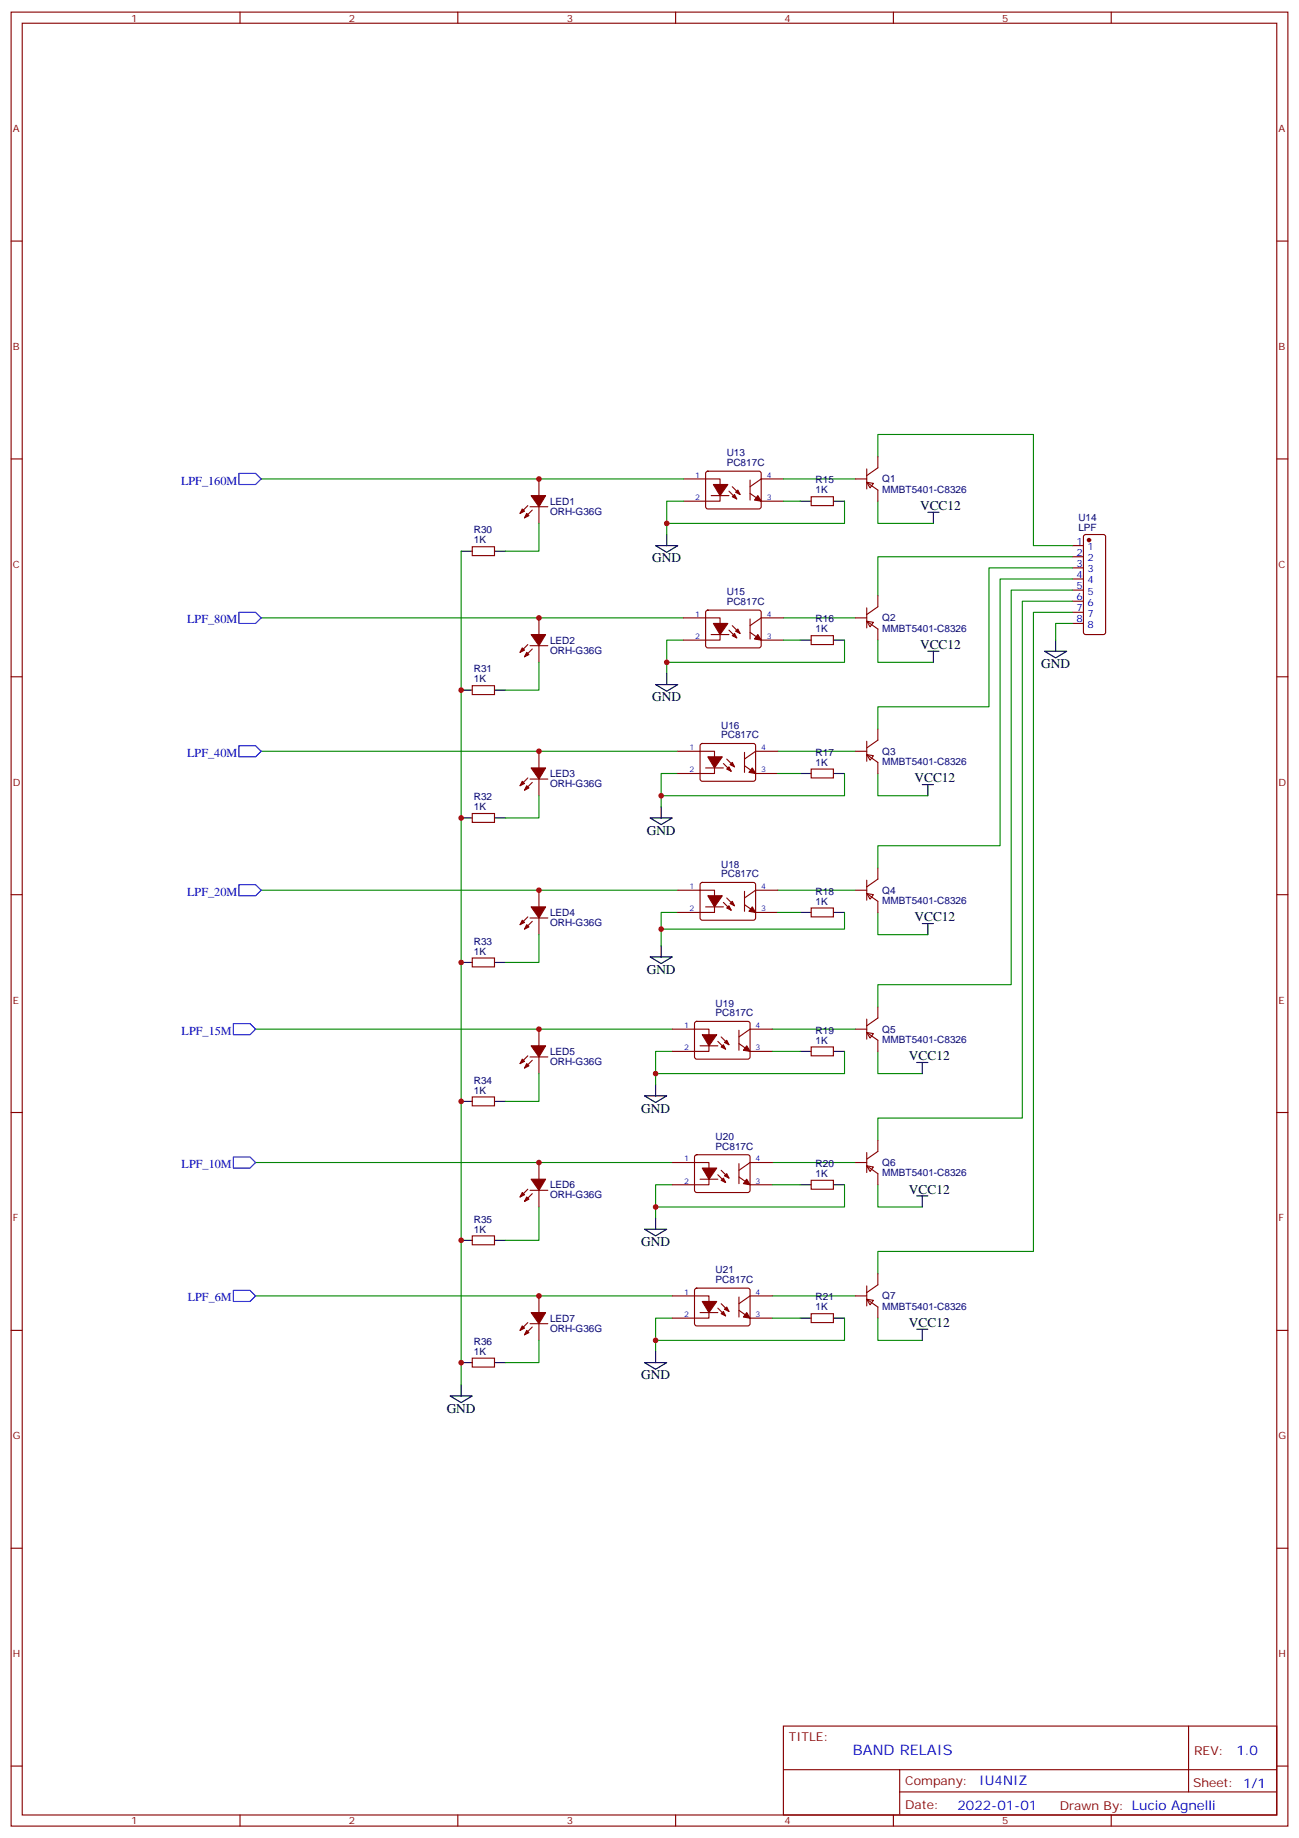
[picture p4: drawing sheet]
<svg xmlns="http://www.w3.org/2000/svg" width="412mm" height="583mm" viewBox="0 0 412 583" stroke-linecap="round" stroke-linejoin="round" font-family="sans-serif">
<g fill="none" stroke="#870000" stroke-width=".35">
<path d="M3.5 3.8h405.4v575.8h-405.4zM7.1 7.4h398.2v568.7h-398.2zM76.2 3.8v3.6M145.3 3.8v3.6M214.5 3.8v3.6M283.6 3.8v3.6M352.8 3.8v3.6M3.5 76.5h3.6M405.3 76.5h3.6M3.5 145.7h3.6M171.1 152v5.3M217 152h11.6v7.1h-11.6"/>
<path d="M224.2 149.7l.5-.2 16.5 .1 .5 .6-.1 10.9-.7 .4h-16.5l-.4-.7v-10.6zM225.8 157.3h5.6M231.4 155.9l2.5 2.5M232.5 154.5l2.4 2.5M238.1 156.6l3.6 2.5h7M238.1 152.4v6.3M248.7 152h-7l-3.6 2.5M257.5 157.7h7.1v2.8h-7.1zM271.6 152h3.6M275.2 153.1l2.1 .3-1.1 1.4zM275.2 148.8v6.4M275.2 153.1l3.5 2.4v3.6"/>
<path d="M278.7 145v3.5l-3.5 2.5M405.3 145.7h3.6M149.9 173.5h7.1v2.9h-7.1zM167.6 160.5l-2.5 2.4M168.3 160.8h5.6M169 161.9l-2.5 2.5M171.1 160.8v5.3M340.4 173.2h3.6M340.4 176.7h3.6M344.2 169.9l.5-.2h5.6l.5 .2 .2 .5v30.3l-.2 .5-.5 .2h-5.6l-.5-.2-.2-.5v-30.3zM171.1 196.1v5.3M217 196.1h11.6v7.1h-11.6"/>
<path d="M224.2 193.8l.5-.2 16.5 .1 .5 .6-.1 10.9-.7 .4h-16.5l-.4-.7v-10.6zM231.4 200l2.5 2.5M232.5 198.6l2.4 2.4M238.1 196.5v6.3M248.7 196.1h-7l-3.6 2.5M271.6 196.1h3.6M275.2 197.2l2.1 .3-1.1 1.4zM275.2 192.9v6.4M275.2 197.2l3.5 2.4v3.6M278.7 189.1v3.5l-3.5 2.5M340.4 180.2h3.6M340.4 183.8h3.6"/>
<path d="M340.4 187.3h3.6M340.4 190.8h3.6M340.4 194.3h3.6M340.4 197.9h3.6M3.5 214.8h3.6M149.9 217.6h7.1v2.9h-7.1zM167.6 204.6l-2.5 2.4M168.3 204.9h5.6M169 206l-2.5 2.5M171.1 204.9v5.3M225.8 201.4h5.6M238.1 200.7l3.6 2.5h7"/>
<path d="M257.5 201.8h7.1v2.8h-7.1zM405.3 214.8h3.6M171.1 238.4v5.3M215.2 238.4h11.6v7.1h-11.6M222.5 236.2l.5-.2h16.5l.4 .7-.1 10.8-.6 .5-16.5-.1-.5-.6v-10.6zM236.4 238.8v6.3M246.9 238.4h-7l-3.5 2.5M271.6 238.4h3.6M275.2 239.5l2.1 .4-1.1 1.4zM275.2 235.3v6.3M275.2 239.5l3.5 2.5v3.5M278.7 231.4v3.5l-3.5 2.5"/>
<path d="M149.9 258.2h7.1v2.8h-7.1zM167.6 246.9l-2.5 2.5M168.3 247.3h5.6M169 248.3l-2.5 2.5M171.1 247.3v5.3M224 243.7h5.7M229.7 242.3l2.4 2.5M230.7 240.9l2.5 2.5M236.4 243l3.5 2.5h7M257.5 244.1h7.1v2.8h-7.1zM275.2 279.4v6.3M278.7 275.5v3.5l-3.5 2.5"/>
<path d="M3.5 284h3.6M167.6 291l-2.5 2.5M168.3 291.4h5.6M169 292.4l-2.5 2.5M171.1 282.5v5.3M171.1 291.4v5.3M215.2 282.5h11.6v7.1h-11.6M222.5 280.3l.5-.2h16.5l.4 .7-.1 10.8-.6 .5-16.5-.1-.5-.6v-10.6zM224 287.8h5.7M229.7 286.4l2.4 2.5M230.7 285l2.5 2.5M236.4 282.9v6.3"/>
<path d="M236.4 287.1l3.5 2.5h7M246.9 282.5h-7l-3.5 2.5M257.5 288.2h7.1v2.8h-7.1zM271.6 282.5h3.6M275.2 283.6l2.1 .4-1.1 1.4zM275.2 283.6l3.5 2.5v3.5M405.3 284h3.6M149.9 304.1h7.1v2.8h-7.1zM278.7 319.6v3.5l-3.5 2.5M167.6 335.1l-2.5 2.5M168.3 335.5h5.6M169 336.5l-2.5 2.5"/>
<path d="M171.1 326.6v5.3M171.1 335.5v5.2M213.4 326.6h11.7v7.1h-11.7M220.7 324.4l.5-.2h16.5l.4 .7v10.8l-.7 .5-16.5-.1-.4-.6v-10.6zM222.2 331.9h5.7M227.9 330.5l2.5 2.5M229 329.1l2.4 2.5M234.6 331.2l3.5 2.5h7.1M234.6 327v6.3M245.2 326.6h-7.1l-3.5 2.5M257.5 332.3h7.1v2.8h-7.1zM271.6 326.6h3.6"/>
<path d="M275.2 327.7l2.1 .3-1.1 1.5zM275.2 323.5v6.3M275.2 327.7l3.5 2.5v3.5M3.5 353.1h3.6M149.9 348.2h7.1v2.8h-7.1zM405.3 353.1h3.6M167.6 377.4l-2.5 2.5M168.3 377.8h5.6M169 378.8l-2.5 2.5M171.1 369v5.3M171.1 377.8v5.3M213.4 369h11.7v7h-11.7"/>
<path d="M220.7 366.7l.5-.2 16.5 .1 .4 .6v10.9l-.7 .4-16.5-.1-.4-.6v-10.6zM222.2 374.3h5.7M227.9 372.9l2.5 2.4M229 371.4l2.4 2.5M234.6 369.3v6.4M234.6 373.6l3.5 2.4h7.1M245.2 369h-7.1l-3.5 2.4M257.5 374.6h7.1v2.8h-7.1zM271.6 369h3.6M275.2 370l2.1 .4-1.1 1.4zM275.2 365.8v6.3M275.2 370l3.5 2.5v3.5"/>
<path d="M278.7 361.9v3.5l-3.5 2.5M149.9 392.3h7.1v2.8h-7.1zM167.6 419.8l-2.5 2.4M171.1 411.3v5.3M213.4 411.3h11.7v7.1h-11.7M220.7 409l.5-.2 16.5 .1 .4 .6v10.9l-.7 .4h-16.5l-.4-.7v-10.6zM222.2 416.6h5.7M227.9 415.2l2.5 2.5M229 413.8l2.4 2.4M234.6 411.7v6.3M234.6 415.9l3.5 2.5h7.1M245.2 411.3h-7.1l-3.5 2.5"/>
<path d="M257.5 416.9h7.1v2.9h-7.1zM271.6 411.3h3.6M275.2 412.4l2.1 .3-1.1 1.4zM275.2 408.1v6.4M275.2 412.4l3.5 2.4v3.6M278.7 404.2v3.6l-3.5 2.4M3.5 422.2h3.6M149.9 431.1h7.1v2.8h-7.1zM168.3 420.1h5.6M169 421.2l-2.5 2.5M171.1 420.1v5.3M405.3 422.2h3.6"/>
<path d="M3.5 491.4h3.6M405.3 491.4h3.6M248.7 547.8h156.6v28.3h-156.6zM377.3 547.9v20.8M3.5 560.5h3.6M76.2 576.1v3.5M145.3 576.1v3.5M214.5 576.1v3.5M248.7 561.7h156.5M283.6 576.1v3.5M285.6 568.7h119.6M285.6 561.7v14.1"/>
<path d="M352.8 576.1v3.5M405.3 560.5h3.6"/>
</g>
<g fill="#870000" stroke="#870000" stroke-width=".35">
<path d="M240.6 157.3l1.1 1.8-2.2-.4z"/>
<path d="M232.5 157.7l.7-.7 .7 1.4z"/>
<path d="M233.5 156.2l.7-.7 .7 1.5z"/>
<path d="M226.5 153.8h4.6l-2.5 3.5z"/>
<path d="M240.6 201.4l1.1 1.8-2.2-.4z"/>
<path d="M232.5 201.8l.7-.8 .7 1.5z"/>
<path d="M233.5 200.3l.7-.7 .7 1.4z"/>
<path d="M226.5 197.9h4.6l-2.5 3.5z"/>
<path d="M238.8 243.7l1.1 1.8-2.1-.4z"/>
<path d="M230.7 244.1l.7-.7 .7 1.4z"/>
<path d="M231.8 242.7l.7-.7 .7 1.4z"/>
<path d="M224.7 240.2h4.6l-2.5 3.5z"/>
<path d="M238.8 287.8l1.1 1.8-2.1-.4z"/>
<path d="M230.7 288.2l.7-.7 .7 1.4z"/>
<path d="M232.5 286.1l.7 1.4-1.4-.7z"/>
<path d="M224.7 284.3h4.6l-2.5 3.5z"/>
<path d="M237.1 331.9l1 1.8-2.1-.4z"/>
<path d="M229 332.3l.7-.7 .7 1.4z"/>
<path d="M230 330.9l.7-.7 .7 1.4z"/>
<path d="M223 328.4h4.5l-2.4 3.5z"/>
<path d="M237.1 374.3l1 1.7-2.1-.3z"/>
<path d="M229 374.6l.7-.7 .7 1.4z"/>
<path d="M230 373.2l.7-.7 .7 1.4z"/>
<path d="M223 370.7h4.5l-2.4 3.6z"/>
<path d="M237.1 416.6l1 1.8-2.1-.4z"/>
<path d="M229 416.9l.7-.7 .7 1.5z"/>
<path d="M230 415.5l.7-.7 .7 1.4z"/>
<path d="M223 413.1h4.5l-2.4 3.5z"/>
<path d="M167.2 162.9l.7 .8-1.4 .7z"/>
<path d="M165.8 161.5l.7 .7-1.4 .7z"/>
<path d="M168.6 157.3h4.6l-2.1 3.5z"/>
<path d="M167.2 207l.7 .8-1.4 .7z"/>
<path d="M165.8 205.6l.7 .7-1.4 .7z"/>
<path d="M168.6 201.4h4.6l-2.1 3.5z"/>
<path d="M167.2 249.4l.7 .7-1.4 .7z"/>
<path d="M165.8 248l.7 .7-1.4 .7z"/>
<path d="M168.6 243.7h4.6l-2.1 3.6z"/>
<path d="M167.2 293.5l.7 .7-1.4 .7z"/>
<path d="M165.8 292.1l.7 .7-1.4 .7z"/>
<path d="M168.6 287.8h4.6l-2.1 3.6z"/>
<path d="M167.2 337.6l.7 .7-1.4 .7z"/>
<path d="M165.8 336.2l.7 .7-1.4 .7z"/>
<path d="M168.6 331.9h4.6l-2.1 3.6z"/>
<path d="M167.2 379.9l.7 .7-1.4 .7z"/>
<path d="M165.8 378.5l.7 .7-1.4 .7z"/>
<path d="M168.6 374.3h4.6l-2.1 3.5z"/>
<path d="M167.2 422.2l.7 .7-1.4 .8z"/>
<path d="M165.8 420.8l.7 .7-1.4 .7z"/>
<path d="M168.6 416.6h4.6l-2.1 3.5z"/>
<circle cx="345.7" cy="171.4" r=".53"/>
</g>
<g fill="none" stroke="#000" stroke-width=".35">
<path d="M254 159.1h3.5M264.6 159.1h3.5M146.4 174.9h3.5M157 174.9h3.5M208.1 173.2h7.1l-3.5 2.1zM211.7 169.7v3.5M294.6 162.6h3.5M296.3 162.6v3.5M146.4 219h3.5M157 219h3.5M208.1 217.3h7.1l-3.5 2.1zM211.7 213.7v3.6"/>
<path d="M254 203.2h3.5M264.6 203.2h3.5M294.6 206.7h3.5M296.3 206.7v3.5M331.6 206.7h7.1l-3.6 2.1zM335.1 203.2v3.5M146.4 259.6h3.5M157 259.6h3.5M206.4 259.6h7l-3.5 2.1zM209.9 256.1v3.5M254 245.5h3.5M264.6 245.5h3.5"/>
<path d="M292.8 249h3.5M294.6 249v3.6M254 289.6h3.5M264.6 289.6h3.5M292.8 293.1h3.5M294.6 293.1v3.6M146.4 305.5h3.5M157 305.5h3.5M206.4 303.7h7l-3.5 2.1zM209.9 300.2v3.5M254 333.7h3.5M264.6 333.7h3.5"/>
<path d="M291 337.2h3.6M292.8 337.2v3.5M146.4 349.6h3.5M157 349.6h3.5M204.6 347.8h7.1l-3.6 2.1zM208.1 344.3v3.5M254 376h3.5M264.6 376h3.5M291 379.6h3.6M292.8 379.6v3.5M146.4 393.7h3.5M157 393.7h3.5"/>
<path d="M204.6 390.1h7.1l-3.6 2.2zM208.1 386.6v3.5M254 418.4h3.5M264.6 418.4h3.5M146.4 432.5h3.5M146.4 439.5v3.6M157 432.5h3.5M204.6 432.5h7.1l-3.6 2.1zM208.1 428.9v3.6M291 421.9h3.6M292.8 421.9v3.5M142.9 443.1h7l-3.5 2.1z"/>
</g>
<g fill="none" stroke="#008700" stroke-width=".35">
<path d="M82.9 152h134.1M217 159.1h-5.3v10.6M248.7 152h22.9M248.7 159.1h5.3M268.1 159.1v7h-56.4M278.7 159.1v7h17.6M278.7 145v-7.1h49.4v35.3h12.3M146.4 174.9v264.6M171.1 166.1v8.8h-10.6M340.4 176.7h-61.7v12.4M82.9 196.1h134.1M248.7 196.1h22.9"/>
<path d="M340.4 180.2h-26.4v44.1h-35.3v7.1M340.4 183.8h-22.9v84.6h-38.8v7.1M340.4 187.3h-19.4v125.2h-42.3v7.1M340.4 190.8h-15.8v164.1h-45.9v7M340.4 194.3h-12.3v202.9h-49.4v7M340.4 197.9h-5.3v5.3M171.1 210.2v8.8h-10.6M217 203.2h-5.3v10.5M248.7 203.2h5.3M268.1 203.2v7h-56.4M278.7 203.2v7h17.6M82.9 238.4h132.3"/>
<path d="M246.9 238.4h24.7M171.1 252.6v7h-10.6M215.2 245.5h-5.3v10.6M246.9 245.5h7.1M268.1 245.5v7.1h-58.2M278.7 245.5v7.1h15.9M82.9 282.5h132.3M171.1 296.7v8.8h-10.6M215.2 289.6h-5.3v10.6M246.9 282.5h24.7M246.9 289.6h7.1M268.1 289.6v5.3h-58.2"/>
<path d="M278.7 289.6v7.1h15.9M81.1 326.6h132.3M213.4 333.7h-5.3v10.6M245.2 326.6h26.4M245.2 333.7h8.8M268.1 333.7v7h-60M278.7 333.7v7h14.1M171.1 340.7v8.9h-10.6M81.1 369h132.3M213.4 376h-5.3v10.6M245.2 369h26.4M245.2 376h8.8"/>
<path d="M268.1 376v7.1h-60M278.7 376v7.1h14.1M171.1 383.1v10.6h-10.6M81.1 411.3h132.3M213.4 418.4h-5.3v10.5M245.2 411.3h26.4M245.2 418.4h8.8M268.1 418.4v7h-60M278.7 418.4v7h14.1M171.1 425.4v7.1h-10.6"/>
</g>
<path d="M75.8 150.2h5.3l1.8 1.8-1.8 1.8h-5.3zM75.8 194.3h5.3l1.8 1.8-1.8 1.8h-5.3zM75.8 236.7h5.3l1.8 1.7-1.8 1.8h-5.3zM75.8 280.8h5.3l1.8 1.7-1.8 1.8h-5.3zM74.1 324.9h5.3l1.7 1.7-1.7 1.8h-5.3zM74.1 367.2h5.3l1.7 1.8-1.7 1.7h-5.3zM74.1 409.5h5.3l1.7 1.8-1.7 1.8h-5.3z" fill="none" stroke="#00f" stroke-width=".35"/>
<g fill="#c00">
<circle cx="208.1" cy="383.1" r=".88"/>
<circle cx="208.1" cy="425.4" r=".88"/>
<circle cx="209.9" cy="294.9" r=".88"/>
<circle cx="208.1" cy="340.7" r=".88"/>
<circle cx="211.7" cy="210.2" r=".88"/>
<circle cx="209.9" cy="252.6" r=".88"/>
<circle cx="211.7" cy="166.1" r=".88"/>
<circle cx="171.1" cy="152" r=".88"/>
<circle cx="171.1" cy="196.1" r=".88"/>
<circle cx="171.1" cy="238.4" r=".88"/>
<circle cx="171.1" cy="282.5" r=".88"/>
<circle cx="171.1" cy="369" r=".88"/>
<circle cx="171.1" cy="411.3" r=".88"/>
<circle cx="171.1" cy="326.6" r=".88"/>
<circle cx="146.4" cy="219" r=".88"/>
<circle cx="146.4" cy="259.6" r=".88"/>
<circle cx="146.4" cy="305.5" r=".88"/>
<circle cx="146.4" cy="349.6" r=".88"/>
<circle cx="146.4" cy="393.7" r=".88"/>
<circle cx="146.4" cy="432.5" r=".88"/>
</g>
<text font-size="4.6" fill="#00f" x="270.8" y="556.9">BAND RELAIS</text>
<g font-size="4.2">
<text x="292.1" y="161.9">VCC12</text>
<text x="207.1" y="178.5">GND</text>
<text x="292.1" y="206">VCC12</text>
<text x="330.6" y="212">GND</text>
<text x="207.1" y="222.6">GND</text>
<text x="290.3" y="248.3">VCC12</text>
<text x="205.3" y="264.9">GND</text>
<text x="290.3" y="292.4">VCC12</text>
<text x="205.3" y="309">GND</text>
<text x="288.6" y="336.5">VCC12</text>
<text x="203.6" y="353.1">GND</text>
<text x="288.6" y="378.8">VCC12</text>
<text x="203.6" y="395.4">GND</text>
<text x="288.6" y="421.2">VCC12</text>
<text x="203.6" y="437.8">GND</text>
<text x="141.8" y="448.3">GND</text>
</g>
<g font-size="4.2" fill="#00f">
<text x="392.5" y="557.1">1.0</text>
<text x="310.9" y="566.7">IU4NIZ</text>
<text x="304" y="574.5">2022-01-01</text>
</g>
<g font-size="3.9" fill="#00f">
<text x="57.5" y="153.8">LPF_160M</text>
<text x="59.4" y="197.9">LPF_80M</text>
<text x="59.4" y="240.2">LPF_40M</text>
<text x="59.4" y="284.3">LPF_20M</text>
<text x="57.6" y="328.4">LPF_15M</text>
<text x="57.6" y="370.7">LPF_10M</text>
<text x="59.6" y="413.1">LPF_6M</text>
</g>
<g font-size="3.9" fill="#800">
<text x="250.5" y="552.4">TITLE:</text>
<text x="379.1" y="557.1">REV:</text>
<text x="287.4" y="566.6">Company:</text>
<text x="378.7" y="567.2">Sheet: 1/1</text>
<text x="287.4" y="574.3">Date:</text>
<text x="336.4" y="574.4">Drawn By: Lucio Agnelli</text>
</g>
<g font-size="3.2" fill="#800">
<text x="41.6" y="6.8">1</text>
<text x="110.8" y="6.8">2</text>
<text x="179.9" y="6.8">3</text>
<text x="249.1" y="6.8">4</text>
<text x="318.2" y="6.8">5</text>
<text x="4.1" y="41.9">A</text>
<text x="405.9" y="41.9">A</text>
<text x="4.1" y="111.1">B</text>
<text x="405.9" y="111.1">B</text>
<text x="4.1" y="180.2">C</text>
<text x="405.9" y="180.2">C</text>
<text x="4.1" y="249.4">D</text>
<text x="405.9" y="249.4">D</text>
<text x="4.1" y="318.5">E</text>
<text x="405.9" y="318.5">E</text>
<text x="4.1" y="387.7">F</text>
<text x="405.9" y="387.7">F</text>
<text x="4.1" y="456.8">G</text>
<text x="405.9" y="456.8">G</text>
<text x="4.1" y="526">H</text>
<text x="405.9" y="526">H</text>
<text x="41.6" y="579">1</text>
<text x="110.8" y="579">2</text>
<text x="179.9" y="579">3</text>
<text x="249.1" y="579">4</text>
<text x="318.2" y="579">5</text>
</g>
<g font-size="3.2" fill="#000080">
<text x="230.7" y="148">PC817C</text>
<text x="230.7" y="144.8">U13</text>
<text x="258.9" y="153.4">R15</text>
<text x="280.1" y="153.1">Q1</text>
<text x="174.6" y="160.2">LED1</text>
<text x="258.9" y="156.6">1K</text>
<text x="280.1" y="156.3">MMBT5401-C8326</text>
<text x="174.6" y="163.4">ORH-G36G</text>
<text x="342.3" y="165.4">U14</text>
<text x="150.4" y="172.5">1K</text>
<text x="150.4" y="169.3">R30</text>
<text x="342.3" y="168.6">LPF</text>
<text x="230.7" y="188.9">U15</text>
<text x="230.7" y="192.1">PC817C</text>
<text x="258.9" y="197.5">R16</text>
<text x="280.1" y="197.2">Q2</text>
<text x="258.9" y="200.7">1K</text>
<text x="280.1" y="200.4">MMBT5401-C8326</text>
<text x="174.6" y="207.5">ORH-G36G</text>
<text x="174.6" y="204.3">LED2</text>
<text x="150.4" y="213.4">R31</text>
<text x="150.4" y="216.6">1K</text>
<text x="229" y="231.3">U16</text>
<text x="229" y="234.4">PC817C</text>
<text x="258.9" y="239.8">R17</text>
<text x="280.1" y="239.5">Q3</text>
<text x="258.9" y="243">1K</text>
<text x="280.1" y="242.8">MMBT5401-C8326</text>
<text x="174.6" y="249.8">ORH-G36G</text>
<text x="174.6" y="246.6">LED3</text>
<text x="150.4" y="257.1">1K</text>
<text x="150.4" y="254">R32</text>
<text x="229" y="275.4">U18</text>
<text x="229" y="278.5">PC817C</text>
<text x="258.9" y="287.1">1K</text>
<text x="258.9" y="283.9">R18</text>
<text x="280.1" y="286.9">MMBT5401-C8326</text>
<text x="280.1" y="283.6">Q4</text>
<text x="174.6" y="293.9">ORH-G36G</text>
<text x="174.6" y="290.7">LED4</text>
<text x="150.4" y="299.8">R33</text>
<text x="150.4" y="303">1K</text>
<text x="227.2" y="322.6">PC817C</text>
<text x="227.2" y="319.5">U19</text>
<text x="258.9" y="328">R19</text>
<text x="280.1" y="327.7">Q5</text>
<text x="174.6" y="334.8">LED5</text>
<text x="258.9" y="331.2">1K</text>
<text x="280.1" y="331">MMBT5401-C8326</text>
<text x="174.6" y="338">ORH-G36G</text>
<text x="150.4" y="347.1">1K</text>
<text x="150.4" y="343.9">R34</text>
<text x="227.2" y="364.9">PC817C</text>
<text x="227.2" y="361.8">U20</text>
<text x="258.9" y="370.4">R20</text>
<text x="280.1" y="370">Q6</text>
<text x="174.6" y="377.2">LED6</text>
<text x="258.9" y="373.6">1K</text>
<text x="280.1" y="373.3">MMBT5401-C8326</text>
<text x="174.6" y="380.3">ORH-G36G</text>
<text x="150.4" y="388">R35</text>
<text x="150.4" y="391.2">1K</text>
<text x="227.2" y="407.2">PC817C</text>
<text x="227.2" y="404.1">U21</text>
<text x="258.9" y="412.7">R21</text>
<text x="280.1" y="412.4">Q7</text>
<text x="174.6" y="419.5">LED7</text>
<text x="258.9" y="415.9">1K</text>
<text x="280.1" y="415.6">MMBT5401-C8326</text>
<text x="174.6" y="422.7">ORH-G36G</text>
<text x="150.4" y="430">1K</text>
<text x="150.4" y="426.8">R36</text>
</g>
<g font-size="3.2" fill="#00f">
<text x="341.8" y="172.8">1</text>
<text x="341.8" y="176.4">2</text>
<text x="341.8" y="179.9">3</text>
<text x="345.3" y="174.6">1</text>
<text x="345.3" y="178.1">2</text>
<text x="341.8" y="183.4">4</text>
<text x="345.3" y="181.6">3</text>
<text x="345.3" y="185.2">4</text>
<text x="341.8" y="186.9">5</text>
<text x="341.8" y="190.5">6</text>
<text x="345.3" y="188.7">5</text>
<text x="341.8" y="194">7</text>
<text x="341.8" y="197.5">8</text>
<text x="345.3" y="192.2">6</text>
<text x="345.3" y="195.8">7</text>
<text x="345.3" y="199.3">8</text>
</g>
<g font-size="2.5" fill="#00f">
<text x="220.7" y="151.7">1</text>
<text x="243.4" y="151.7">4</text>
<text x="220.7" y="158.7">2</text>
<text x="243.4" y="158.7">3</text>
<text x="220.7" y="195.8">1</text>
<text x="243.4" y="195.8">4</text>
<text x="220.7" y="202.8">2</text>
<text x="243.4" y="202.8">3</text>
<text x="218.9" y="238.1">1</text>
<text x="241.7" y="238.1">4</text>
<text x="218.9" y="245.1">2</text>
<text x="241.7" y="245.1">3</text>
<text x="218.9" y="282.2">1</text>
<text x="241.7" y="282.2">4</text>
<text x="218.9" y="289.2">2</text>
<text x="241.7" y="289.2">3</text>
<text x="217.2" y="326.3">1</text>
<text x="239.9" y="326.3">4</text>
<text x="217.2" y="333.3">2</text>
<text x="239.9" y="333.3">3</text>
<text x="217.2" y="368.6">1</text>
<text x="239.9" y="368.6">4</text>
<text x="217.2" y="375.7">2</text>
<text x="239.9" y="375.7">3</text>
<text x="217.2" y="411">1</text>
<text x="239.9" y="411">4</text>
<text x="217.2" y="418">2</text>
<text x="239.9" y="418">3</text>
</g>
</svg>
